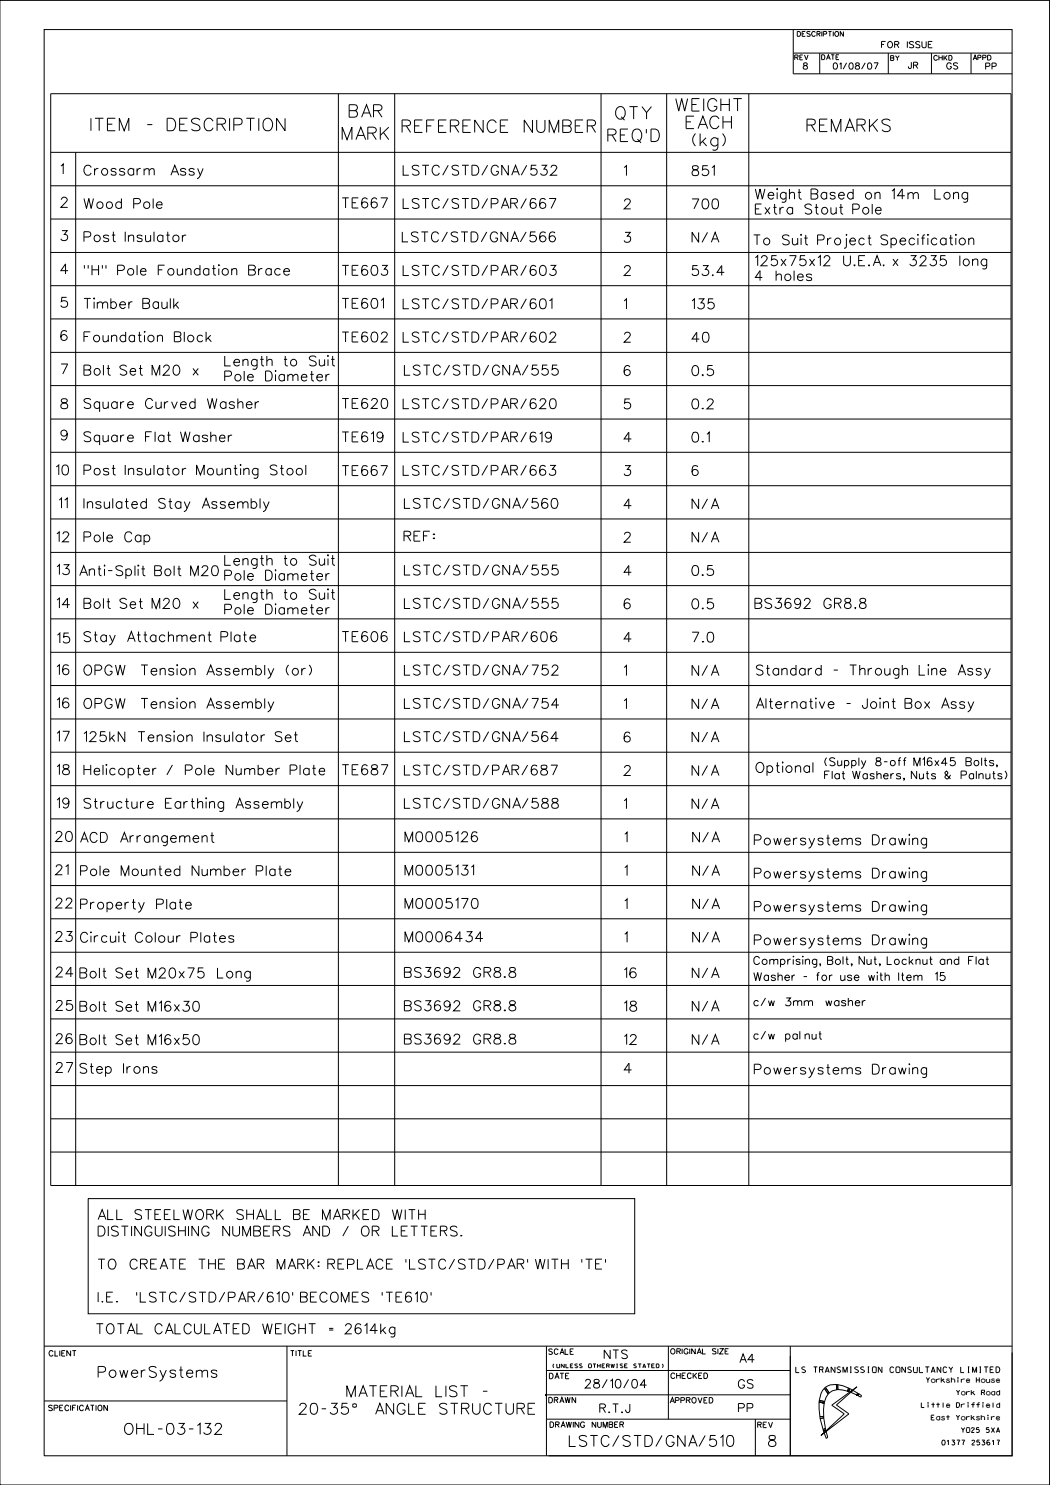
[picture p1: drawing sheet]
<svg xmlns="http://www.w3.org/2000/svg" width="210mm" height="297mm" viewBox="0 0 210 297" stroke-linecap="round" stroke-linejoin="round" font-family="sans-serif">
<g fill="none" stroke="#000" stroke-width=".2">
<path d="M0 .1h209.9v296.9h-209.9zM8.8 5.9h193.6v285.3h-193.6zM10.1 18.7h192.1v218.4h-192.1zM67.7 18.7v218.4M78.9 18.7v218.4M120.2 18.7v218.4M133.3 18.7v218.4M149.8 18.7v218.4M158.6 10.6h43.8M158.6 5.9v8.9h43.8M163.9 10.6v4.2M177.7 10.6v4.2"/>
<path d="M186.3 10.6v4.2M194.2 10.6v4.2M10.1 30.5h192.1M10.1 37.2h192.1M15.1 30.5v206.6M155.3 37.8h.2l-.1 .1zM10.1 43.8h192.1M10.1 50.5h192.1M10.1 57.1h192.1M18.7 59.7h.2l-.1 .1zM43.8 52.9l.1 .1-.1 .1zM160.1 47h.2z"/>
<path d="M169.3 46.9v.2zM183.6 46.9v.2zM185.6 46.9l.1 .1-.1 .1zM191.2 46.9l.1 .1-.1 .1zM10.1 63.8h192.1M10.1 70.5h192.1M10.1 77.1h192.1M28.8 66.4h.2zM65.5 71.2h.2zM126 73.4a.54 .54 0 0 0-.9-.2 1.21 1.21 0 0 0 .3 1.9 .63 .63 0 0 0 .7-.5 .63 .63 0 0 0-.6-.7 .63 .63 0 0 0-.7 .6M10.1 83.8h192.1M10.1 90.5h192.1"/>
<path d="M10.1 97.1h192.1M48 93h.2zM10.1 103.8h192.1M10.1 110.5h192.1M10.1 117.1h192.1M20.9 113v.2zM27.6 113l.2 .1-.2 .1zM65.5 117.8h.2l-.1 .2zM65.5 111h.2l-.1 .2zM10.1 123.8h192.1M10.1 130.5h192.1M10.1 137.1h192.1"/>
<path d="M35.4 139.6v.2zM35.4 132.9v.2zM126 120a.54 .54 0 0 0-.9-.1 1.21 1.21 0 0 0 .3 1.9 .63 .63 0 0 0 .7-.6 .63 .63 0 0 0-.6-.7 .63 .63 0 0 0-.7 .6M163.1 139.7h.2zM175.9 139.7h.2zM185.6 133h.1v.1zM10.1 143.8h192.1M10.1 150.4h192.1M10.1 157.1h192.1M21.2 153h.2zM34.8 146.2v.2zM41.2 159.5v.3z"/>
<path d="M126 146.7a.59 .59 0 0 0-.9-.2 1.53 1.53 0 0 0 0 1.8 .61 .61 0 0 0 .9-.3 .61 .61 0 0 0-.4-.8 .61 .61 0 0 0-.8 .6M156.5 152.4v.2zM10.1 163.8h192.1M10.1 170.5h192.1M10.1 177.1h192.1M181.8 166.9v.2zM181.8 173.6v.1zM10.1 183.8h192.1M10.1 190.4h192.1M10.1 197.1h192.1M18.1 186.5h.2zM23.7 186.5h.2z"/>
<path d="M158.6 191.3h.1zM160.5 191.3h.1zM175.4 194.5h.1zM181.8 180.2v.2zM181.8 186.8v.3zM10.1 203.8h192.1M10.1 210.4h192.1M10.1 217.1h192.1M181.8 212.8v.1zM10.1 223.8h192.1M10.1 230.4h192.1M17.6 239.7h109.3v23.1h-109.3z"/>
<path d="M8.8 269.2h193.6M57.4 269.2v22M109.3 279h48.8M109.3 274.1h48.8M109.3 269.2v22M133.7 269.2v14.6M158.1 269.2v22M164.9 277.7l-.7 1-.3 1.4M164.9 277.7l.7 1.1M164.9 277.7h.1M165.1 277.5l-.2 .2M165.1 277.5h.1"/>
<path d="M165.1 277.5l.7 1.1M165.6 278.8l-.7 1.5M165.6 278.8h.1M165.8 278.6h.1M165.8 278.6l-.2 .2M167.3 276.9a2.94 2.94 0 0 0-2.2 .6M167.3 276.9v1.1M167.3 276.9h.1M167.3 276.9h.2M167.3 278l-.8 .2-.7 .4M167.3 278h.1M167.5 276.9l1.1 .2 1.1 .5"/>
<path d="M167.5 276.9h.1M167.5 276.9l.1 1M167.6 277.9l2 .3M167.6 277.9l-.3 .1M169.5 278.2h.1M169.6 278.2l.2 .1M169.7 277.6h.1M169.7 277.6l-.2 .6M169.7 277.6l.2 .1M169.8 278.3h.1M169.9 277.7l-.1 .6M169.9 277.7h.1"/>
<path d="M169.9 277.7l.6 .3-.5 .4-.2-.1M171.4 279h.1M171.4 279l.2 .1M171.5 278.6l-.9-.5-.4 .4 1.2 .5M171.5 278.6h.1M171.5 278.6l-.1 .4M171.5 278.6l.3 .2M171.6 279.1h.1M171.6 279.1l.6 .3M171.8 278.8h.1M171.8 278.8l-.2 .3M171.8 278.8l.5 .3"/>
<path d="M172.2 279.4h.1M172.3 279.1h.1M172.3 279.1l-.1 .3M202.4 270.5v20.7h-92.7M8.8 280.2h48.6M109.3 283.8h48.8M151.1 283.8v7.4M163.8 280.4l.2 2.9M163.8 280.4l1 .3M163.8 280.4h.1M163.9 280.1l-.1 .3M163.9 280.1h.1"/>
<path d="M163.9 280.1l1 .2M164 283.3h.1M164 283.3v.4M164 283.7h.1M164 283.7l.6 2.2M164.6 285.9h.1M164.6 285.9l.1 .3M164.7 286.2h.1M164.7 283.3h.1M164.7 283.3h-.7M164.7 283.3v.3M164.7 283.6h.1"/>
<path d="M164.7 283.6l-.7 .1M164.7 283.6l.4 2.1M164.8 280.7l-.1 2.6M164.8 280.7h.1M164.9 280.3h.1M164.9 280.3l-.1 .4M165.1 285.7h.1M165.1 285.7l-.5 .2M165.1 285.7v.3M165.1 286h.1M165.1 286l-.4 .2M165.1 286l.1 .2-.4 .3-.1-.3"/>
<path d="M165.3 287.7h.1M165.5 287.5l-.3-1.2-.4 .3 .5 1.1M165.5 287.5l-.2 .2M165.5 287.5h.1M166.4 281l5-3.6-4.1 3.6 2.5 1.8-5.6 4.3 4.7-4.3z"/>
</g>
<g fill="#000">
<path d="M109.1 278.8h.3v.3h-.3z" fill-rule="evenodd"/>
<path d="M169.4 278.1h.3v.3h-.3z" fill-rule="evenodd"/>
<path d="M171.2 278.9h.3v.3h-.3z" fill-rule="evenodd"/>
</g>
<g font-size="2.5">
<text x="69.8" y="23.4">BAR</text>
<text x="123.1" y="23.8">QTY</text>
<text x="135.2" y="22.2">WEIGHT</text>
<text x="18.2" y="26.2">ITEM - DESCRIPTION</text>
<text x="68.5" y="27.9">MARK</text>
<text x="80.4" y="26.5">REFERENCE NUMBER</text>
<text x="121.6" y="28.3">REQ’D</text>
<text x="137.2" y="25.7">EACH</text>
<text x="138.5" y="29.2">(kg)</text>
<text x="161.4" y="26.3">REMARKS</text>
</g>
<g font-size="2.2">
<text x="19.7" y="275.5">PowerSystems</text>
<text x="69.4" y="279.4">MATERIAL LIST -</text>
<text x="24.9" y="286.9">OHL-03-132</text>
<text x="59.9" y="282.9">20-35^ ANGLE STRUCTURE</text>
<text x="113.9" y="289.3">LSTC/STD/GNA/510</text>
<text x="153.7" y="289.3">8</text>
</g>
<g font-size="2">
<text x="12.2" y="34.8">1</text>
<text x="16.8" y="35">Crossarm Assy</text>
<text x="80.7" y="35">LSTC/STD/GNA/532</text>
<text x="124.8" y="35.1">1</text>
<text x="138.4" y="35.1">851</text>
<text x="12.2" y="41.5">2</text>
<text x="16.8" y="41.7">Wood Pole</text>
<text x="68.4" y="41.6">TE667</text>
<text x="80.7" y="41.7">LSTC/STD/PAR/667</text>
<text x="124.8" y="41.8">2</text>
<text x="138.4" y="41.8">700</text>
<text x="151.1" y="39.8">Weight Based on 14m Long</text>
<text x="151.1" y="42.8">Extra Stout Pole</text>
<text x="12.2" y="48.1">3</text>
<text x="16.8" y="48.3">Post Insulator</text>
<text x="80.5" y="48.4">LSTC/STD/GNA/566</text>
<text x="124.8" y="48.5">3</text>
<text x="138.4" y="48.5">N/A</text>
<text x="150.7" y="49">To Suit Project Specification</text>
<text x="151.1" y="53.1">125x75x12 U.E.A. x 3235 long</text>
<text x="12.2" y="54.8">4</text>
<text x="16.8" y="55">&quot;H&quot; Pole Foundation Brace</text>
<text x="68.4" y="55.1">TE603</text>
<text x="80.7" y="55.1">LSTC/STD/PAR/603</text>
<text x="124.8" y="55.1">2</text>
<text x="138.4" y="55.1">53.4</text>
<text x="151.1" y="56.1">4 holes</text>
<text x="12.2" y="61.5">5</text>
<text x="16.8" y="61.7">Timber Baulk</text>
<text x="68.4" y="61.7">TE601</text>
<text x="80.7" y="61.8">LSTC/STD/PAR/601</text>
<text x="124.8" y="61.8">1</text>
<text x="138.4" y="61.8">135</text>
<text x="12.2" y="68.1">6</text>
<text x="16.8" y="68.4">Foundation Block</text>
<text x="68.4" y="68.4">TE602</text>
<text x="80.7" y="68.4">LSTC/STD/PAR/602</text>
<text x="124.8" y="68.4">2</text>
<text x="138.4" y="68.4">40</text>
<text x="12.2" y="74.8">7</text>
<text x="16.8" y="75">Bolt Set M20 x</text>
<text x="45" y="73.2">Length to Suit</text>
<text x="45" y="76.2">Pole Diameter</text>
<text x="80.9" y="75">LSTC/STD/GNA/555</text>
<text x="138.4" y="75.1">0.5</text>
<text x="12.2" y="81.7">8</text>
<text x="16.8" y="81.7">Square Curved Washer</text>
<text x="68.4" y="81.7">TE620</text>
<text x="80.7" y="81.8">LSTC/STD/PAR/620</text>
<text x="124.8" y="81.8">5</text>
<text x="138.4" y="81.8">0.2</text>
<text x="12.2" y="88">9</text>
<text x="16.8" y="88.4">Square Flat Washer</text>
<text x="68.4" y="88.4">TE619</text>
<text x="80.7" y="88.4">LSTC/STD/PAR/619</text>
<text x="124.8" y="88.4">4</text>
<text x="138.4" y="88.4">0.1</text>
<text x="11.3" y="95">10</text>
<text x="16.8" y="95">Post Insulator Mounting Stool</text>
<text x="68.4" y="95.1">TE667</text>
<text x="80.7" y="95.1">LSTC/STD/PAR/663</text>
<text x="124.8" y="95.1">3</text>
<text x="138.4" y="95.1">6</text>
<text x="11.8" y="101.6">11</text>
<text x="16.8" y="101.7">Insulated Stay Assembly</text>
<text x="80.9" y="101.7">LSTC/STD/GNA/560</text>
<text x="124.8" y="101.8">4</text>
<text x="138.4" y="101.8">N/A</text>
<text x="11.4" y="108.4">12</text>
<text x="16.8" y="108.4">Pole Cap</text>
<text x="45" y="113">Length to Suit</text>
<text x="80.8" y="108.3">REF:</text>
<text x="124.8" y="108.4">2</text>
<text x="138.4" y="108.4">N/A</text>
<text x="11.4" y="114.9">13</text>
<text x="16" y="115.1">Anti-Split Bolt M20</text>
<text x="45" y="119.9">Length to Suit</text>
<text x="45" y="116">Pole Diameter</text>
<text x="80.9" y="115">LSTC/STD/GNA/555</text>
<text x="124.8" y="115.1">4</text>
<text x="138.4" y="115.1">0.5</text>
<text x="11.4" y="121.6">14</text>
<text x="16.8" y="121.7">Bolt Set M20 x</text>
<text x="45" y="122.9">Pole Diameter</text>
<text x="80.9" y="121.7">LSTC/STD/GNA/555</text>
<text x="138.4" y="121.8">0.5</text>
<text x="151" y="121.7">BS3692 GR8.8</text>
<text x="11.5" y="128.6">15</text>
<text x="16.8" y="128.3">Stay Attachment Plate</text>
<text x="68.4" y="128.3">TE606</text>
<text x="80.9" y="128.3">LSTC/STD/PAR/606</text>
<text x="124.8" y="128.4">4</text>
<text x="138.4" y="128.4">7.0</text>
<text x="11.4" y="134.9">16</text>
<text x="16.8" y="135">OPGW Tension Assembly (or)</text>
<text x="80.9" y="135">LSTC/STD/GNA/752</text>
<text x="124.8" y="135.1">1</text>
<text x="138.4" y="135.1">N/A</text>
<text x="151.3" y="135">Standard - Through Line Assy</text>
<text x="11.4" y="141.6">16</text>
<text x="16.8" y="141.7">OPGW Tension Assembly</text>
<text x="80.9" y="141.7">LSTC/STD/GNA/754</text>
<text x="124.8" y="141.8">1</text>
<text x="138.4" y="141.8">N/A</text>
<text x="151.3" y="141.7">Alternative - Joint Box Assy</text>
<text x="11.4" y="148.3">17</text>
<text x="16.8" y="148.3">125kN Tension Insulator Set</text>
<text x="80.9" y="148.3">LSTC/STD/GNA/564</text>
<text x="138.4" y="148.4">N/A</text>
<text x="11.4" y="154.9">18</text>
<text x="16.8" y="155">Helicopter / Pole Number Plate</text>
<text x="68.4" y="155">TE687</text>
<text x="80.9" y="155">LSTC/STD/PAR/687</text>
<text x="124.8" y="155.1">2</text>
<text x="138.4" y="155.1">N/A</text>
<text x="151.2" y="154.5">Optional</text>
<text x="11.4" y="161.6">19</text>
<text x="16.8" y="161.7">Structure Earthing Assembly</text>
<text x="80.9" y="161.7">LSTC/STD/GNA/588</text>
<text x="124.8" y="161.8">1</text>
<text x="138.4" y="161.8">N/A</text>
<text x="11.2" y="168.3">20</text>
<text x="16.1" y="168.5">ACD Arrangement</text>
<text x="81" y="168.4">M0005126</text>
<text x="125" y="168.5">1</text>
<text x="138.6" y="168.5">N/A</text>
<text x="150.9" y="169">Powersystems Drawing</text>
<text x="11.2" y="175">21</text>
<text x="16.1" y="175.1">Pole Mounted Number Plate</text>
<text x="81" y="175">M0005131</text>
<text x="125" y="175.1">1</text>
<text x="138.6" y="175.1">N/A</text>
<text x="150.9" y="175.6">Powersystems Drawing</text>
<text x="11.2" y="181.6">22</text>
<text x="16.1" y="181.8">Property Plate</text>
<text x="81" y="181.7">M0005170</text>
<text x="125" y="181.8">1</text>
<text x="138.6" y="181.8">N/A</text>
<text x="150.9" y="182.3">Powersystems Drawing</text>
<text x="11.2" y="188.3">23</text>
<text x="16.1" y="188.5">Circuit Colour Plates</text>
<text x="81" y="188.4">M0006434</text>
<text x="125" y="188.4">1</text>
<text x="138.6" y="188.4">N/A</text>
<text x="150.9" y="189">Powersystems Drawing</text>
<text x="11.2" y="195.4">24</text>
<text x="16" y="195.6">Bolt Set M20x75 Long</text>
<text x="80.9" y="195.5">BS3692 GR8.8</text>
<text x="124.9" y="195.6">16</text>
<text x="138.5" y="195.6">N/A</text>
<text x="11.2" y="202.1">25</text>
<text x="16" y="202.3">Bolt Set M16x30</text>
<text x="80.9" y="202.2">BS3692 GR8.8</text>
<text x="124.9" y="202.2">18</text>
<text x="138.5" y="202.2">N/A</text>
<text x="11.2" y="208.7">26</text>
<text x="16" y="208.9">Bolt Set M16x50</text>
<text x="80.9" y="208.8">BS3692 GR8.8</text>
<text x="124.9" y="208.9">12</text>
<text x="138.5" y="208.9">N/A</text>
<text x="11.2" y="214.5">27</text>
<text x="16" y="214.7">Step Irons</text>
<text x="124.9" y="214.6">4</text>
<text x="150.9" y="214.9">Powersystems Drawing</text>
<text x="19.7" y="243.9">ALL STEELWORK SHALL BE MARKED WITH</text>
<text x="19.7" y="247.2">DISTINGUISHING NUMBERS AND / OR LETTERS.</text>
<text x="19.7" y="253.8">TO CREATE THE BAR MARK: REPLACE ’LSTC/STD/PAR’ WITH ’TE’</text>
<text x="19.7" y="260.4">I.E.</text>
<text x="27" y="260.4">’LSTC/STD/PAR/610’ BECOMES ’TE610’</text>
<text x="19.3" y="266.8">TOTAL CALCULATED WEIGHT = 2614kg</text>
</g>
<g font-size="1.7">
<text x="120.9" y="271.7">NTS</text>
<text x="148" y="272.5">A4</text>
<text x="117" y="277.6">28/10/04</text>
<text x="147.7" y="277.7">GS</text>
<text x="120" y="282.5">R.T.J</text>
<text x="147.7" y="282.4">PP</text>
</g>
<g font-size="1.6">
<text x="164.9" y="153.2">(Supply 8-off M16x45 Bolts,</text>
<text x="164.9" y="155.8">Flat Washers, Nuts &amp; Palnuts)</text>
<text x="150.8" y="192.9">Comprising, Bolt, Nut, Locknut and Flat</text>
<text x="150.8" y="196.1">Washer - for use with Item 15</text>
<text x="150.8" y="201.2">c/w 3mm washer</text>
<text x="150.8" y="207.8">c/w pal nut</text>
</g>
<g font-size="1.3">
<text x="176.3" y="9.6">FOR ISSUE</text>
<text x="160.7" y="13.8">8</text>
<text x="166.7" y="13.8">01/08/07</text>
<text x="181.7" y="13.7">JR</text>
<text x="189.4" y="13.8">GS</text>
<text x="197.2" y="13.9">PP</text>
</g>
<text font-size="1.2" x="159.2" y="274.5">LS TRANSMISSION CONSULTANCY LIMITED</text>
<g font-size="1.1">
<text x="9.8" y="271.2">CLIENT</text>
<text x="58.1" y="271.2">TITLE</text>
<text x="109.8" y="270.9">SCALE</text>
<text x="109.9" y="275.7">DATE</text>
<text x="134.2" y="270.8">ORIGINAL SIZE</text>
<text x="134.2" y="275.7">CHECKED</text>
<text x="109.8" y="280.6">DRAWN</text>
<text x="134" y="280.6">APPROVED</text>
<text x="9.7" y="282.1">SPECIFICATION</text>
<text x="110" y="285.5">DRAWING NUMBER</text>
<text x="151.5" y="285.5">REV</text>
</g>
<g font-size="1">
<text x="159" y="12">REV</text>
<text x="159.5" y="7.3">DESCRIPTION</text>
<text x="164.3" y="11.9">DATE</text>
<text x="178.1" y="12.1">BY</text>
<text x="186.8" y="12">CHKD</text>
<text x="194.6" y="12">APPD</text>
<text x="184.3" y="281.5">Little Driffield</text>
<text x="185.3" y="276.5">Yorkshire House</text>
<text x="191.3" y="279">York Road</text>
<text x="186.3" y="284">East Yorkshire</text>
<text x="192.3" y="286.5">YO25 5XA</text>
<text x="188.4" y="289">01377 253617</text>
</g>
<text font-size=".8" x="110.5" y="273.6">(UNLESS OTHERWISE STATED)</text>
</svg>
